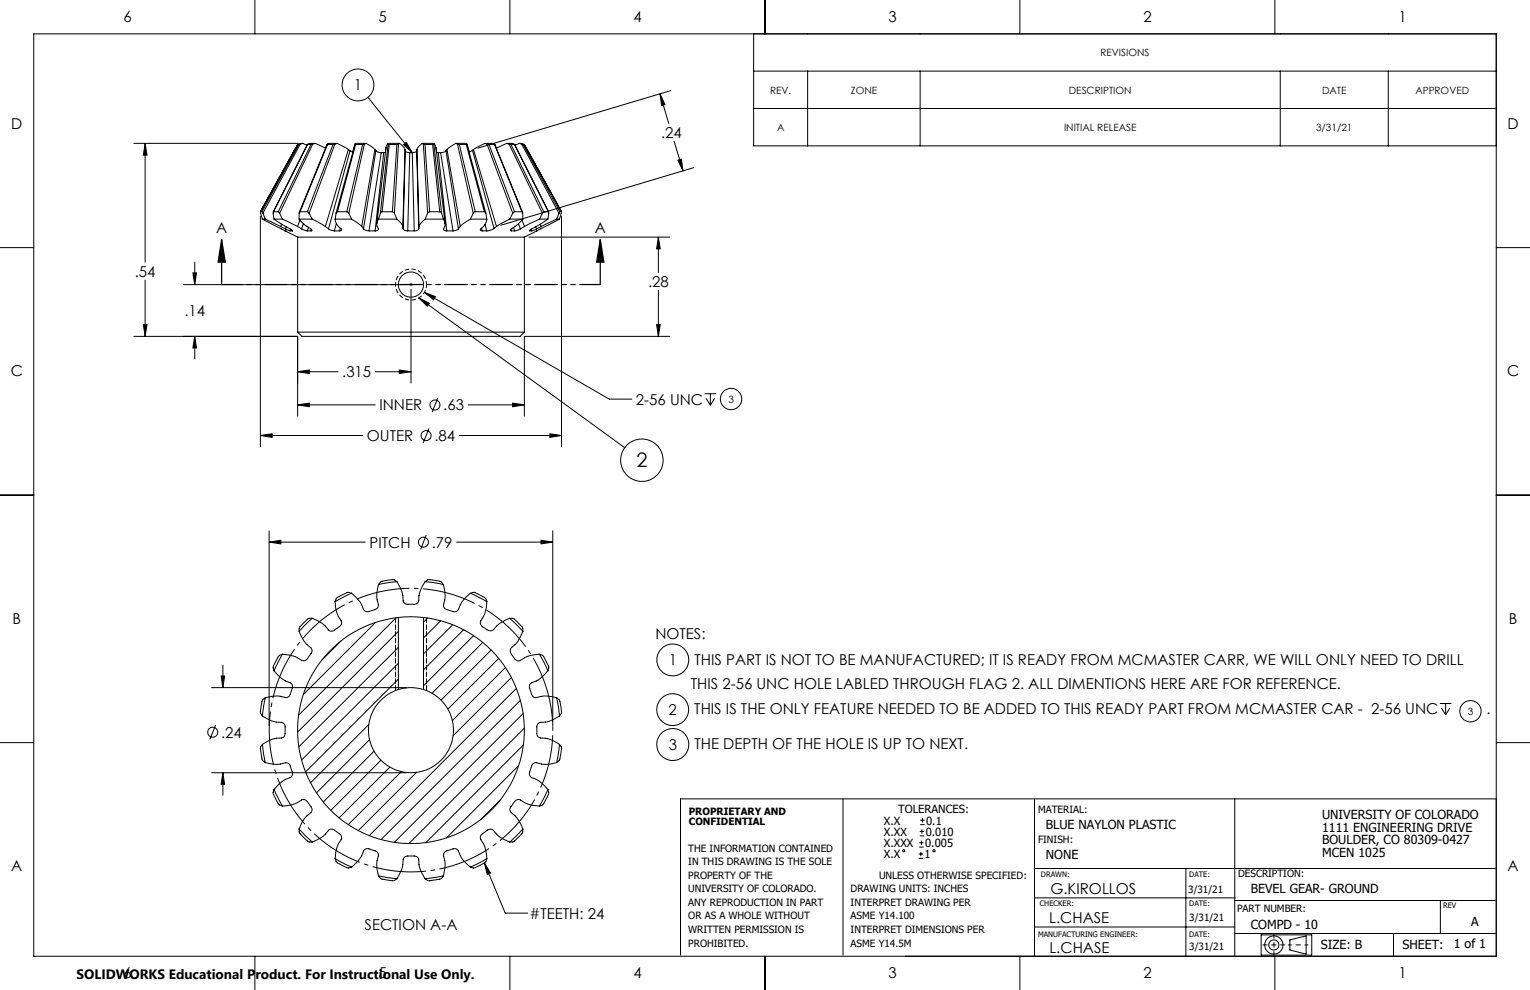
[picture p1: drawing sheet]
<svg xmlns="http://www.w3.org/2000/svg" width="432mm" height="279mm" viewBox="0 0 432 279" stroke-linecap="round" stroke-linejoin="round" font-family="sans-serif">
<g fill="none" stroke="#000" stroke-width=".28">
<path d="M9.5 9.6h412.8v260.3h-412.8zM71.9 0v9.6M143.9 0v9.6M212.7 9.6v31.6h209.6M215.9 0v9.6M287.8 0v9.6M359.8 0v9.6M103.9 27.5l12.4 15.6M186.3 26.5l1.4 3-1 .3zM186.3 26.5l2.4 8.4M189.3 25.6l-54.4 16.2M190.3 39.9l2.5 8.3"/>
<path d="M212.7 20.1h209.6M212.7 30.6h209.6M227.9 20.1v21.1M259.7 20.1v21.1M361.3 20.1v21.1M391.8 20.1v21.1M37.8 40.5h46.4M41 40.5l.5 3.3h-1zM41 40.5v33.5M73.5 59.8l.5 2M73.5 59.8h.4M73.9 59.8l.3 .4"/>
<path d="M77.2 59.8l.1 2M77.2 59.8h1.3M78.5 59.8l.4 .4M84 40.8h.3M84 40.8l-10.5 19M84.3 40.8l-10.4 19M84.7 59.8l-.3 .4v1.6M84.7 59.8h2M84.7 40.7l-.4 .1M84.7 40.7l-10.5 19.5M85.4 40.5l-1.4 .3M85.4 40.5l1.2 .5 .1-.2"/>
<path d="M85.4 40.5l-.7 .2M86.7 59.8l.5 .4M86.7 40.8l-9.6 19M86.8 40.8h1M86.8 40.8l-9.6 19M87.8 40.8l-9.3 19M88.3 40.7l-.5 .1M88.3 40.7l-9.4 19.5M89 40.5l2.9 1.3 .4-1.1-7.8 19.2M89 40.5h-1.6l-.6 .3M89 40.5l-.7 .2M92.4 40.8h1.6"/>
<path d="M92.4 40.8l-7.7 19M94 40.8l-7.3 19M94.5 40.7l-.5 .1M94.5 40.7l-7.3 19.5M95.1 40.5l3.2 1.7M95.1 40.5h-.9a2.22 2.22 0 0 0-1.9 .3h.1M95.1 40.5l-.6 .2M95.3 59.8l-.4 .1-.3 1.9M95.3 59.8h2.6M97.9 59.8l.5 .4M98.3 42.2l-6.5 21.7M98.3 42.2l.5 .3"/>
<path d="M98.8 42.5l-6.1 22.1M100.4 40.8h1.9M100.4 40.8l-.2-.1-5.3 19.4M100.4 40.8l-5.1 19M102.3 40.8l-4.4 19M102.8 40.7l-.5 .1M102.8 40.7l-4.4 19.5M103.3 40.5l2.5 1.7M103.3 40.5h-3l-.7 2.4-.8-.4M103.3 40.5l-.5 .2M105.8 42.2l-3.7 21.7M105.8 42.2l.3 .3"/>
<path d="M106.1 42.5l.5 .4 1 .2M106.1 42.5l-3.5 22.1M107.6 43.1h.7M107.6 43.1l-3.5 22.1M107.8 59.8h2.9M107.8 59.8l-.4 .4M108.3 43.1l-2.4 22.1M108.9 41.7l-.1 1.3-.5 .1M108.9 41.7l-2.6 21.5M109.4 40.5l-.5 1.2M109.4 40.5h3.4M109.4 40.5l.1 .2"/>
<path d="M109.5 40.7l.4 .1M109.5 40.7l-2.1 19.5M109.9 40.8h2.1M109.9 40.8l-2.1 19M110.7 59.8l.6 .4M112 40.8l-1.3 19M112.5 40.7l-.5 .1M112.5 40.7l-1.2 19.5M112.8 40.5l1.2 1.1 .3 .6M112.8 40.5l-.3 .2M113.9 40.8l.8-.6 1.6 2.9zM114.3 42.2l-.6 21.7"/>
<path d="M114.3 42.2l.1 .3M114.4 42.5l.3 .4 .9 .2M114.4 42.5l-.6 22.1M115.6 43.1h.7M115.6 43.1l-.5 22.1M116.3 43.1l.6 22.1M117.6 42.5l-.5 .5-.8 .1M117.6 42.5l.6 22.1M117.7 42.2l.6 21.7M117.7 42.2l-.1 .3M119.2 40.5l-1.3 1.1-.2 .6M119.2 40.5h3.4"/>
<path d="M119.2 40.5l.3 .2M119.5 40.7l.4 .1M119.5 40.7l1.2 19.5M119.9 40.8h2.2M119.9 40.8l1.3 19M121.2 59.8l-.5 .4M121.2 59.8h2.9M122.1 40.8l2 19M122.4 40.7l-.3 .1M122.4 40.7l2.2 19.5M122.6 40.5l.4 1.2M122.6 40.5l-.2 .2"/>
<path d="M123 41.7l.2 1.3 .5 .1M123 41.7l2.6 21.5M123.7 43.1h.7M123.7 43.1l2.4 22.1M124.1 59.8l.5 .4M124.4 43.1l3.4 22.1M125.9 42.5l-.7 .5-.8 .1M125.9 42.5l3.5 22.1M126.2 42.2l3.7 21.7M126.2 42.2l-.3 .3M128.6 40.5l-2.4 1.7M128.6 40.5h3.1l.7 2.4 1-.5"/>
<path d="M128.6 40.5l.5 .2M129.1 40.7l.5 .1M129.1 40.7l4.5 19.5M129.6 40.8h2M129.6 40.8l4.5 19M131.6 40.8l.2-.1 5.3 19.4M131.6 40.8l5.1 19M133.4 42.4l6 22.1M133.6 42.2l6.5 21.7M133.6 42.2l-.2 .2M134.1 59.8l-.5 .4M134.1 59.8h2.6"/>
<path d="M136.7 59.8l.4 .4 .3 1.6M136.8 40.5l-3.2 1.7M136.8 40.5h1a2.22 2.22 0 0 1 1.8 .3M136.8 40.5l.6 .2M137.4 40.7l.6 .1M137.4 40.7l7.3 19.5M138 40.8h1.6M138 40.8l7.2 19M139.6 40.8l7.7 19M143 40.5h1.6l.6 .3M143 40.5l-2.9 1.3-.5-1.1 7.9 19.2M143 40.5l.7 .2"/>
<path d="M143.7 40.7l.5 .1M143.7 40.7l9.4 19.5M144.2 40.8h1M144.2 40.8l9.3 19M145.2 59.8l-.5 .4M145.2 59.8h2.1M145.2 40.8l9.7 19M146.5 40.5l1.5 .3M146.5 40.5l-1.2 .5-.1-.2M146.5 40.5l.7 .2M147.2 40.7l.4 .1M147.2 40.7l10.6 19.5"/>
<path d="M147.3 59.8l.2 .2 .1 1.8M147.6 40.8h.4M147.6 40.8l10.4 19M148 40.8l10.5 19M153.5 59.8h1.3l-.2 2M153.5 59.8l-.4 .4M158 59.8l-.2 .4M158 59.8h.5M158.5 59.8l-.6 2M191.3 45.2l1-.3 .5 3.3zM195.8 47.3l-54.4 16.3M0 69.9h9.5"/>
<path d="M41 79v15.9M54.4 77h1.1l-.5 3.3zM55 74v6.3M73.5 61v65.1M74 61.8l6.5 3.4M74 61.8h.9M74.2 60.2l.7 1.6M74.9 61.8l4.3 2.1M77.3 61.8l5.1 3.1 .1 .3M77.3 61.8h2.4M78.9 60.2l.8 1.6M79.2 63.9l1.3 .7"/>
<path d="M79.5 63.3l-.3 .6M79.7 61.8l4.3 2.1M80.5 65.2h.1M80.5 65.2l3.5 1.7M80.5 64.6l1.4 .6M80.8 64l-.3 .6M81.9 65.2h.6M82.1 64.7l-.2 .5M82.5 65.1v.1M84 63.9l1.1 .7M84 66.9h64M84 66.9v26.8"/>
<path d="M84.4 61.8l1.7 1.7 1.8 1.3 .2 .3-.3 .1M84.4 61.8h3.7M84.7 62.1l-.7 1.8M85.1 64.6l1.6 .6M85.6 63.1l-.5 1.5M86.7 65.2h1.1M87.1 64.2l-.4 1M87.2 60.2l.9 1.6M87.9 64.8l-.1 .4M88.1 61.8l3.7 2.1M91.8 63.9l.9 .7M92.7 64.6l1.7 .6"/>
<path d="M94.4 65.2h1.4M94.6 61.8l.4 1.3 1.4 1.7-.1 .3-.5 .1M94.6 61.8h4.6M94.9 63.1l-.5 2.1M96 64.4l-.2 .8M98.4 60.2l.8 1.6M99.2 61.8l2.9 2.1M102.1 63.9l.5 .7M102.6 64.6l.3 .3 1.2 .3M104.1 65.2h1.8M106.8 61.8h5.2M106.8 61.8a2.51 2.51 0 0 0 0 3l-.9 .4"/>
<path d="M107.4 60.2l-.6 1.6M111.3 60.2l.7 1.6M112 61.8l.9 .9 .8 1.2M113.7 63.9l.1 .7M113.8 64.6l.5 .4 .8 .2M115.1 65.2h1.8M118.2 64.6l-.7 .5-.6 .1M118.3 63.9l-.1 .7M120 61.8a4.1 4.1 0 0 0-1.7 2.1M120 61.8h5.1M120.7 60.2l-.7 1.6M124.6 60.2l.5 1.6"/>
<path d="M125.1 61.8a2.3 2.3 0 0 1 .1 2.9l.2 .3 .7 .2M126.1 65.2h1.7M129.4 64.6l-.5 .3-1.1 .3M129.9 63.9l-.5 .7M132.8 61.8l-2.1 1.3-.8 .8M132.8 61.8h4.6M133.6 60.2l-.8 1.6M135.9 64.4l.2 .8M136.1 65.2h1.3M136.9 63.4l.5 1.8M137.4 61.8l-.7 1.8-1.2 1.3 .6 .3M139.4 64.5l-.8 .4-1.2 .3"/>
<path d="M140.1 63.9l-.7 .6M143.9 61.8l-3.8 2.1M143.9 61.8h3.7M144.2 64.7l.2 .5M144.4 65.2h.8M144.7 60.2l-.8 1.6M144.9 64.2l.3 1M146.3 63.1l.6 1.5M146.9 64.6l-1.7 .6M147.3 62.1l.7 1.8M147.6 61.8l-1.4 1.5-2.1 1.5v.3l.3 .1M148 66.9v26.8"/>
<path d="M148 63.9l-1.1 .7M149.3 66.9h39.7M149.4 65.1l.6 .1M149.9 64.7l.1 .5M151.2 64l.2 .6M151.4 64.6l-1.4 .6M152.3 61.8l-4.3 2.1M152.3 61.8h2.3M152.5 63.3l.3 .6M152.8 63.9l-1.4 .7M153.1 60.2l-.8 1.6M154.6 61.8l-5.2 3.3"/>
<path d="M157.1 61.8l-4.3 2.1M157.1 61.8h.8M157.8 60.2l-.7 1.6M157.9 61.8l-9.9 5.1M158.5 61v65.1M185.8 66.9l.5 3.3h-1zM185.8 66.9v10M422.3 69.9h9.5M37.8 94.9h46.1M40.5 91.6h1l-.5 3.3zM51.8 80.3h62.9M55 94.9l.5 3.3h-1.1z"/>
<path d="M55 94.9v6.4M84 95v22.4M84 93.7h64M84 93.7l1.2 1.2h61.6l1.2-1.2M116 81.6v26.5M118.2 84.1l58.1 42.3M118.2 84.1l3 1.5-.6 .8zM119.8 82.5l3.1 1.2-.5 .9zM119.8 82.5l52.1 30.1h6.4M148 95v22.4M148.1 94.9h40.9M185.3 91.6h1l-.5 3.3z"/>
<path d="M185.8 81.9v13M84 104.9l3.3-.5v1zM84 114.3l3.3-.5v1zM84 104.9h11.4M84 114.3h21.9M105.9 104.9h10.1M112.7 104.4l3.3 .5-3.3 .5zM123.6 112.3l-1.6 4M132.1 114.3h15.9M144.7 113.8l3.3 .5-3.3 .5zM198.9 111.1h3.2M199.3 112.4l1.2 2"/>
<path d="M200.5 111.1v3.3M201.7 112.4l-1.2 2M0 139.7h9.5M73.5 122.9l3.3-.5v1zM73.5 122.9h28.8M121.1 120.9l-1.6 4.1M129.6 122.9h28.9M155.2 122.4l3.3 .5-3.3 .5zM422.2 139.7h9.6M76 153l3.3-.5v1zM76 149.8v55M76 153h27.1"/>
<path d="M120.3 151l-1.6 4M128.9 153h27.1M152.7 152.5l3.3 .5-3.3 .5zM156 149.8v55M84.4 178.2a9.5 9.5 0 0 0 3.5 4.9 2.9 2.9 0 0 1-.9 2.5l-.3 .3a1.25 1.25 0 0 1-1.6 .5 7.9 7.9 0 0 0-5.4-1.8M88.1 174.5l-3.7 3.7M88.1 174.5l-1.1 .1-1.8 1.7-.7 .9-.1 1M94.6 169.8a9.4 9.4 0 0 0 1.8 5.7 2.97 2.97 0 0 1-1.7 2.1l-.3 .3a1.2 1.2 0 0 1-1.7-.1 8.7 8.7 0 0 0-4.6-3.3M99.2 167.4l-4.6 2.4M99.2 167.4l-1.1-.2-1.5 .7-1.6 .8-.4 1.1M106 175.7l-20.4 20.3M106.8 165a9.5 9.5 0 0 0 0 6 2.42 2.42 0 0 1-2 1.4 1.55 1.55 0 0 1-2.2-.4 8.3 8.3 0 0 0-3.4-4.6"/>
<path d="M111.8 174.3l-27.6 27.6M112 164.1l-5.2 .9M112 164.1a8.6 8.6 0 0 1 1.8 5.6 2.18 2.18 0 0 0 2.4 .8 1.6 1.6 0 0 0 2-1 8.1 8.1 0 0 1 1.8-5.4M112 164.1l-1-.5-1.6 .2-1.8 .3-.8 .9M112.4 178.2l-28.4 28.4M112.4 174.3l3.2-.2 3.9 .2M112.4 174.3a32 32 0 0 0-23.5 48.8 32 32 0 0 0 54.2 0 32 32 0 0 0-23.6-48.8M112.4 174.3v20.3M119.5 174.3v20.3M120 164.1l5.1 .9M120 164.1l.8-.5 1.9 .2 1.7 .3 .7 .9M120.7 174.4l-1.2 1.2"/>
<path d="M124.4 175.2l-4.9 4.9M125.1 165a8.8 8.8 0 0 1 .1 5.8 2.23 2.23 0 0 0 2 1.6 1.57 1.57 0 0 0 2.2-.4 8.6 8.6 0 0 1 3.4-4.6M127.8 176.3l-8.3 8.2M130.8 177.7l-11.3 11.4M132.8 167.4l4.6 2.4M132.8 167.4l1.1-.2 .9 .4 2.1 1.2 .5 1M133.7 179.4l-14.2 14.1M137.4 169.8a8.7 8.7 0 0 1-1.8 5.6 1.92 1.92 0 0 0 1.3 1.9 1.81 1.81 0 0 0 2.5 .3 8.7 8.7 0 0 1 4.5-3.1M143.9 174.5l3.7 3.7M143.9 174.5l1 .1 .9 .7 1.6 1.7 .2 1.2M147.6 178.2a8.2 8.2 0 0 1-3.3 4.6 2.44 2.44 0 0 0 .6 2.7 1.55 1.55 0 0 0 2 .9 8.6 8.6 0 0 1 5.4-1.8M59.7 194.1h55"/>
<path d="M62.4 190.8h1l-.5 3.3zM62.9 187.7v6.4M74.9 196.9l-.9 5.2M74.9 196.9l-.9 .9-.3 1.5-.2 1.7 .5 1.1M77.3 189.3a9.4 9.4 0 0 0 4.9 3.6 2.43 2.43 0 0 1-.1 2.4 1.51 1.51 0 0 1-1.6 1.6 8.4 8.4 0 0 0-5.6 0M79.7 184.6l-2.4 4.7M79.7 184.6l-1.1 .6-1.1 2.1-.4 1 .2 1M96.3 180.8l-5.6 5.6M112.4 182.7l-28.1 28.1M112.4 187.2l-27.3 27.3M112.4 191.7l-26.2 26.2M112.4 194.6a12 12 0 0 1 7.1 0"/>
<path d="M112.4 194.6a12 12 0 0 0-6.2 18.5 12 12 0 0 0 19.5 0 12 12 0 0 0-6.2-18.5M136.2 181.3l-14.3 14.4M138.6 183.4l-14.1 14.2M140.8 185.8l-14.4 14.3M142.7 188.4l-15 15M144.3 191.2l-16.4 16.4M145.7 194.3l-41.5 41.5M146.9 197.7l-39.3 39.2M152.3 184.6l2.3 4.7M152.3 184.6l1 .5 .9 1.6 .7 1.5-.3 1.1M154.6 189.3a8.7 8.7 0 0 1-4.7 3.5 2.2 2.2 0 0 0-.1 2.5 1.65 1.65 0 0 0 1.6 1.6 8.5 8.5 0 0 1 5.7 0M157.1 196.9l.8 5.2"/>
<path d="M157.1 196.9l.8 .8 .4 1.7 .2 1.6-.6 1.1M406.4 198.5h3.2M406.8 199.8l1.2 2M408 198.5v3.3M409.2 199.8l-1.2 2M0 209.6h9.5M59.7 218.1h55M60.9 204.6l-1.7 4.1M62.9 218.1l.5 3.3h-1zM62.9 218.1v6.3M74 202.1a9.4 9.4 0 0 0 5.8 1.9 2.35 2.35 0 0 1 .7 2.3 1.6 1.6 0 0 1-1.1 2 8 8 0 0 0-5.4 1.8M74 210.1l.9 5.1"/>
<path d="M74 210.1l-.5 .9 .3 2.5 .3 1.1 .8 .6M74.9 215.2a9.5 9.5 0 0 0 6 .1 2.42 2.42 0 0 1 1.4 2 1.55 1.55 0 0 1-.4 2.2 8.6 8.6 0 0 0-4.6 3.3M104.1 204.5l-16.5 16.4M104.3 208.8l-15 15M105.6 212l-14.4 14.3M107.5 214.6l-14.2 14.1M110 216.5l-14.3 14.3M113.3 217.8l-15 14.9M117.5 218l-16.4 16.4M146.4 216.1l-20.4 20.4M147.6 201.4l-36.3 36.3M147.7 210.3l-27.5 27.5"/>
<path d="M148 205.5l-32.6 32.6M157.1 215.2a8.4 8.4 0 0 1-5.9 0 2.32 2.32 0 0 0-1.5 2.1 1.57 1.57 0 0 0 .4 2.2 8.7 8.7 0 0 1 4.5 3.3M157.9 202.1a8.4 8.4 0 0 1-5.6 1.8 2.15 2.15 0 0 0-.8 2.4 1.6 1.6 0 0 0 1 2 8 8 0 0 1 5.4 1.8M157.9 210.1l-.8 5.1M157.9 210.1l.6 1.1-.2 1.6-.4 1.7-.8 .7M422.3 209.6h9.5M77.3 222.8l2.4 4.7M77.3 222.8l-.2 1.1 .7 1.6 .9 1.5 1 .5M79.7 227.5a9.7 9.7 0 0 0 5.7-1.9 3.2 3.2 0 0 1 2.3 1.9l.1 .2a1.15 1.15 0 0 1-.1 1.6 8.2 8.2 0 0 0-3.3 4.7M84.4 234l3.7 3.6M84.4 234l.1 1.1 1.2 1.2 1.3 1.2 1.1 .1M88.1 237.6a9.1 9.1 0 0 0 4.9-3.5 2.53 2.53 0 0 1 2.3 .9 1.5 1.5 0 0 1 1 2 8.2 8.2 0 0 0-1.7 5.3"/>
<path d="M141.3 225.7l-5.7 5.7M143.9 237.6a8.6 8.6 0 0 1-4.8-3.4 2.31 2.31 0 0 0-2.4 .8 1.54 1.54 0 0 0-1 2 8.3 8.3 0 0 1 1.7 5.3M147.6 234l-3.7 3.6M147.6 234l-.2 1.1-1.2 1.3-1.1 1.1-1.2 .1M152.3 227.5a8.9 8.9 0 0 1-5.7-1.8 2.16 2.16 0 0 0-2 1.5 1.51 1.51 0 0 0-.3 2.1 9 9 0 0 1 3.3 4.7M154.6 222.8l-2.3 4.7M154.6 222.8l.3 1.2-.5 .9-1.1 2.1-1 .5M237.9 225.5v44.1M259.4 239.1h1.3M259.4 237.8h1.3M259.6 235.9h1.2M259.6 234.7h1.2"/>
<path d="M259.7 232.7h1.2M259.7 231.5h1.2M260 237.2v1.3M260.2 234.1v1.2M260.3 230.9v1.2M292 225.5v44.4M348.5 225.5v44.4M422.3 225.5h-230.2v44.1M94.6 242.3l4.6 2.4M94.6 242.3l.5 1.2 2.1 1 1 .5 1-.3M99.2 244.7a10 10 0 0 0 3.6-4.8 2.45 2.45 0 0 1 2.4 0 1.56 1.56 0 0 1 1.6 1.6 7.9 7.9 0 0 0 0 5.7M106.8 247.2l5.2 .8"/>
<path d="M106.8 247.2l.9 .9 1.5 .3 1.9 .2 .9-.6M112 248a9.6 9.6 0 0 0 1.9-5.7 2.4 2.4 0 0 1 2.3-.7 1.56 1.56 0 0 1 2 1 8 8 0 0 0 1.8 5.4M125.1 247.2l-5.1 .8M125.1 247.2l-.6 .8-1.1 .2-2.5 .4-.9-.6M132.8 244.7a9 9 0 0 1-3.5-4.7 2.21 2.21 0 0 0-2.5-.1 1.57 1.57 0 0 0-1.6 1.6 8.5 8.5 0 0 1-.1 5.7M136.7 243.5l1.7 2.9-.9 .4zM136.7 243.5l5.9 14.2h6.3M136.7 243.5l-2.8 1.4-1.1-.2M137.4 242.3l-4.6 2.4M137.4 242.3l-.3 .8-.4 .4M259.3 242.3h1.2M259.3 241h1.2"/>
<path d="M259.9 240.4v1.3M292 245.1h130.3M292.1 253.4h56.5M334.7 245.1v24.8M348.5 254.1h73.6M406.5 254.1v9.4M71.9 269.9v9.5M143.9 269.9v9.5M215.9 269.9v9.5M287.8 269.9v9.5M292 261.6h56.5M348.5 263.5h73.6"/>
<path d="M355.9 263.8h14.3v5.8h-14.3zM359.8 269.9v9.5M364 265.3l4.6-1.2v5.2l-4.6-1.2zM393.3 263.5v6.4"/>
<circle cx="101" cy="24" r="4.5"/>
<circle cx="116" cy="80.3" r="3.6"/>
<circle cx="122.8" cy="114.3" r="1.42"/>
<circle cx="206.3" cy="112.6" r="3"/>
<circle cx="120.3" cy="123" r="1.41"/>
<circle cx="181.1" cy="129.9" r="6"/>
<circle cx="119.5" cy="153" r="1.4"/>
<circle cx="189.9" cy="186.3" r="4.5"/>
<circle cx="60" cy="206.6" r="1.42"/>
<circle cx="189.8" cy="200.3" r="4.5"/>
<circle cx="189.9" cy="210.1" r="4.5"/>
<circle cx="415" cy="200.7" r="3"/>
<circle cx="255.1" cy="240.1" r=".31"/>
<circle cx="263.6" cy="240.1" r=".31"/>
<circle cx="359.5" cy="266.7" r="1.43"/>
<circle cx="359.5" cy="266.7" r="2.57"/>
</g>
<path d="M62.5 67.6l1.1 6.4h-2zM62.5 67.6v12.7M169.4 67.6l1 6.4h-2zM169.4 67.6v12.7" fill="none" stroke="#000" stroke-width=".35"/>
<path d="M154.3 194.4a40 40 0 0 0-67.1-16.1 40 40 0 0 0 18.4 66.4 40 40 0 0 0 49.2-48.3l-.5-2" fill="none" stroke="#000" stroke-width=".28" stroke-dasharray="15.2 1.3 1.3 1.3" stroke-dashoffset="5.7" stroke-linecap="butt"/>
<path d="M115.6 80l.7 .7M116 79.8v1M116.3 80l-.7 .7M115.5 80.3h1" fill="none" stroke="#808080" stroke-width=".28"/>
<path d="M120.4 80.3a4.4 4.4 0 0 1-6.5 3.8 4.4 4.4 0 0 1-.3-7.5 4.4 4.4 0 0 1 6.8 3.4v.3" fill="none" stroke="#000" stroke-width=".28" stroke-dasharray="1.3 .6" stroke-dashoffset=".2" stroke-linecap="butt"/>
<path d="M169.4 80.3h-106.8" fill="none" stroke="#000" stroke-width=".35" stroke-dasharray="6.3 1.3 1.3 1.3 1.3 1.3" stroke-dashoffset=".6"/>
<path d="M356.4 266.7h6.2" fill="none" stroke="#000" stroke-width=".28" stroke-dasharray="15.2 1.3 1.3 1.3" stroke-dashoffset="14.1"/>
<path d="M359.5 263.8v5.7" fill="none" stroke="#000" stroke-width=".28" stroke-dasharray="15.2 1.3 1.3 1.3" stroke-dashoffset="14.3"/>
<path d="M363.6 266.7h5.5" fill="none" stroke="#000" stroke-width=".28" stroke-dasharray="15.2 1.3 1.3 1.3" stroke-dashoffset="14.4"/>
<path d="M111.6 174.4v20.5M120.4 174.4v20.5" fill="none" stroke="#000" stroke-width=".28" stroke-dasharray="1.3 .6" stroke-dashoffset="-.1"/>
<g fill="#000">
<path d="M113.9 40.8l.8-.6 1.6 2.9zM118.2 84.1l3 1.5-.6 .8zM136.7 243.5l1.7 2.9-.9 .4z"/>
<path d="M169.4 67.6l1 6.4h-2zM62.5 67.6l1.1 6.4h-2z"/>
<path d="M119.8 82.5l2.6 2.1 .5-.9zM112.7 104.4l3.3 .5-3.3 .5zM84 104.9l3.3-.5v1zM185.3 91.6h1l-.5 3.3zM185.8 66.9l.5 3.3h-1zM40.5 91.6h1l-.5 3.3zM41 40.5l.5 3.3h-1zM186.3 26.5l1.4 3-1 .3zM191.3 45.2l1-.3 .5 3.3zM73.5 122.9l3.3-.5v1zM155.2 122.4l3.3 .5-3.3 .5zM84 114.3l3.3-.5v1zM144.7 113.8l3.3 .5-3.3 .5zM55 94.9l.5 3.3h-1.1zM54.4 77h1.1l-.5 3.3zM62.4 190.8h1l-.5 3.3zM62.9 218.1l.5 3.3h-1z"/>
<path d="M76 153l3.3-.5v1zM152.7 152.5l3.3 .5-3.3 .5z"/>
</g>
<text font-size="5.6" x="179.6" y="131.9">2</text>
<g font-size="4.2">
<text x="34.8" y="6.2">6</text>
<text x="106.8" y="6.2">5</text>
<text x="178.7" y="6.2">4</text>
<text x="250.7" y="6.2">3</text>
<text x="322.7" y="6.2">2</text>
<text x="394.6" y="6.2">1</text>
<text x="99.9" y="25.5">1</text>
<text x="3.2" y="36.3">D</text>
<text x="186.6" y="38.9">.24</text>
<text x="425.5" y="36.3">D</text>
<text x="61" y="65.8">A</text>
<text x="167.8" y="65.8">A</text>
<text x="38" y="78.1">.54</text>
<text x="182.9" y="81">.28</text>
<text x="52" y="89.2">.14</text>
<text x="3" y="106.2">C</text>
<text x="96.6" y="106.5">.315</text>
<text x="425.3" y="106.2">C</text>
<text x="107.1" y="115.8">INNER</text>
<text x="125.1" y="115.8">.63</text>
<text x="179.5" y="114.2">2-56 UNC</text>
<text x="103.5" y="124.5">OUTER</text>
<text x="122.6" y="124.5">.84</text>
<text x="104.3" y="154.6">PITCH</text>
<text x="121.8" y="154.6">.79</text>
<text x="3.5" y="176">B</text>
<text x="425.8" y="176">B</text>
<text x="185" y="180.4">NOTES:</text>
<text x="188.7" y="187.7">1</text>
<text x="196" y="187.7">THIS PART IS NOT TO BE MANUFACTURED; IT IS READY FROM MCMASTER CARR, WE WILL ONLY NEED TO DRILL</text>
<text x="195" y="194.4">THIS 2-56 UNC HOLE LABLED THROUGH FLAG 2. ALL DIMENTIONS HERE ARE FOR REFERENCE.</text>
<text x="188.7" y="201.8">2</text>
<text x="195.9" y="201.6">THIS IS THE ONLY FEATURE NEEDED TO BE ADDED TO THIS READY PART FROM MCMASTER CAR - 2-56 UNC</text>
<text x="419.6" y="201.6">.</text>
<text x="62.4" y="208.2">.24</text>
<text x="188.7" y="211.6">3</text>
<text x="196" y="211.5">THE DEPTH OF THE HOLE IS UP TO NEXT.</text>
<text x="3.2" y="245.9">A</text>
<text x="425.5" y="245.9">A</text>
<text x="296.4" y="252.4">G.KIROLLOS</text>
<text x="102.9" y="262.6">SECTION A-A</text>
<text x="149.5" y="259.3">#TEETH: 24</text>
<text x="296.1" y="260.5">L.CHASE</text>
<text x="296.2" y="269.1">L.CHASE</text>
<text x="34.8" y="276">6</text>
<text x="106.8" y="276">5</text>
<text x="178.7" y="276">4</text>
<text x="250.7" y="276">3</text>
<text x="322.7" y="276">2</text>
<text x="394.6" y="276">1</text>
</g>
<text font-size="3.8" x="21.6" y="276.3">SOLIDWORKS Educational Product. For Instructional Use Only.</text>
<g font-size="3.5">
<text x="295.2" y="233.9">BLUE NAYLON PLASTIC</text>
<text x="373.1" y="231.2">UNIVERSITY OF COLORADO</text>
<text x="373.1" y="234.8">1111 ENGINEERING DRIVE</text>
<text x="373.1" y="238.3">BOULDER, CO 80309-0427</text>
<text x="295.2" y="242.3">NONE</text>
<text x="373.1" y="241.8">MCEN 1025</text>
<text x="353" y="252">BEVEL GEAR- GROUND</text>
<text x="353" y="262.1">COMPD - 10</text>
<text x="415.2" y="261.2">A</text>
<text x="372.8" y="267.9">SIZE: B</text>
<text x="395.8" y="267.7">SHEET:</text>
<text x="410.3" y="267.6">1 of 1</text>
</g>
<g font-size="3.2">
<text x="249.5" y="232.7">X.X</text>
<text x="253.5" y="229.5">TOLERANCES:</text>
<text x="261.4" y="232.7">0.1</text>
<text x="249.5" y="235.9">X.XX</text>
<text x="249.5" y="239.1">X.XXX</text>
<text x="261.1" y="239.1">0.005</text>
<text x="261.2" y="235.9">0.010</text>
<text x="249.5" y="242.2">X.X</text>
<text x="260.9" y="242.2">1</text>
</g>
<g font-size="2.8">
<text x="310.6" y="15.9">REVISIONS</text>
<text x="217.4" y="26.4">REV.</text>
<text x="240.1" y="26.4">ZONE</text>
<text x="301.7" y="26.4">DESCRIPTION</text>
<text x="373.1" y="26.4">DATE</text>
<text x="399.4" y="26.4">APPROVED</text>
<text x="219.3" y="36.9">A</text>
<text x="300.3" y="36.9">INITIAL RELEASE</text>
<text x="371.4" y="36.9">3/31/21</text>
<text x="205.6" y="113.6">3</text>
<text x="414.2" y="201.7">3</text>
<text x="194.4" y="229.9">PROPRIETARY AND</text>
<text x="194.4" y="232.7">CONFIDENTIAL</text>
<text x="293" y="229.6">MATERIAL:</text>
<text x="293" y="237.9">FINISH:</text>
<text x="194.3" y="240.4">THE INFORMATION CONTAINED</text>
<text x="194.3" y="244.2">IN THIS DRAWING IS THE SOLE</text>
<text x="194.3" y="248">PROPERTY OF THE</text>
<text x="194.3" y="251.9">UNIVERSITY OF COLORADO.</text>
<text x="240.1" y="251.9">DRAWING UNITS: INCHES</text>
<text x="248.1" y="248">UNLESS OTHERWISE SPECIFIED:</text>
<text x="335.3" y="252">3/31/21</text>
<text x="349.4" y="247.4">DESCRIPTION:</text>
<text x="194.3" y="255.7">ANY REPRODUCTION IN PART</text>
<text x="240.1" y="255.7">INTERPRET DRAWING PER</text>
<text x="349.1" y="257.5">PART NUMBER:</text>
<text x="194.3" y="259.5">OR AS A WHOLE WITHOUT</text>
<text x="194.3" y="263.3">WRITTEN PERMISSION IS</text>
<text x="240.1" y="259.5">ASME Y14.100</text>
<text x="240.1" y="263.3">INTERPRET DIMENSIONS PER</text>
<text x="335.6" y="260.1">3/31/21</text>
<text x="194.3" y="267.1">PROHIBITED.</text>
<text x="240.1" y="267.1">ASME Y14.5M</text>
<text x="335.6" y="268.1">3/31/21</text>
</g>
<g font-size="2.1">
<text x="293.8" y="247.4">DRAWN:</text>
<text x="335.6" y="247.4">DATE:</text>
<text x="293.5" y="255.7">CHECKER:</text>
<text x="335.6" y="255.7">DATE:</text>
<text x="407.3" y="256.3">REV</text>
<text x="293" y="264.5">MANUFACTURING ENGINEER:</text>
<text x="335.6" y="264.5">DATE:</text>
</g>
</svg>
